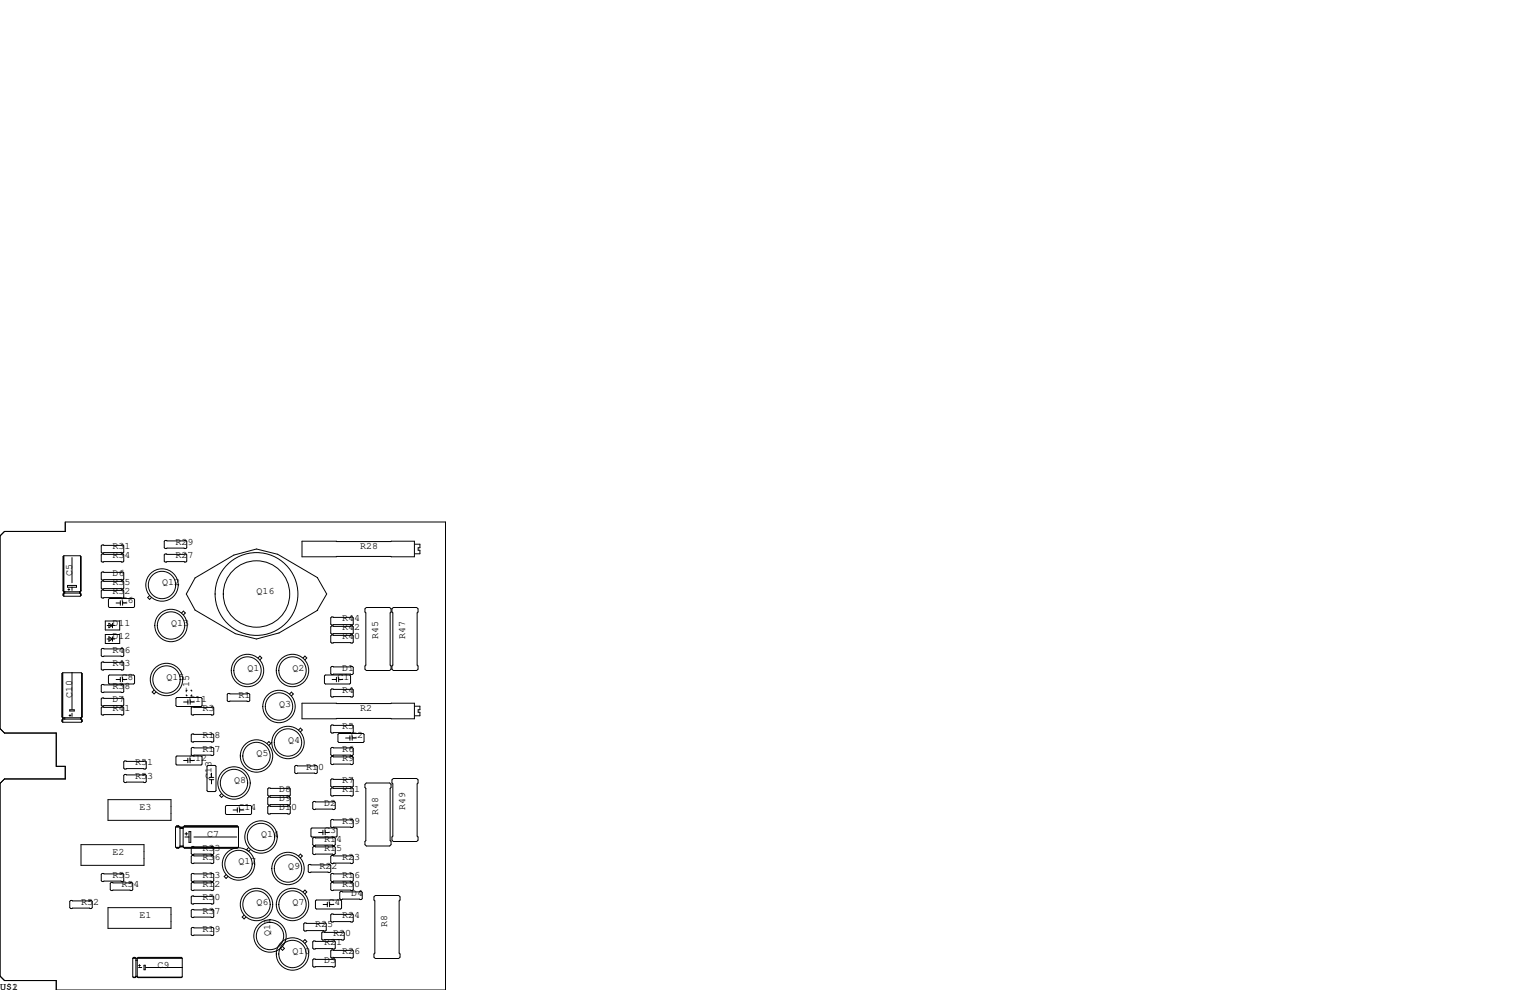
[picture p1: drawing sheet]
<svg xmlns="http://www.w3.org/2000/svg" width="432mm" height="279mm" viewBox="0 0 432 279" stroke-linecap="round" stroke-linejoin="round" font-family="sans-serif">
<g fill="none" stroke="#000" stroke-width=".28">
<path d="M0 151.3l1.3-1.3h17.1v-2.7h107.3v132.1h-109.8v-2.7h-14.6l-1.3-1.2v-54.4l1.3-1.3h17.1v-3.5h-2.5v-9.4h-14.6l-1.3-1.3zM17.9 157.1v9.7M18 156.8h4.6l.3 .3v9.7M18 156.8l-.2 .3v9.7l.2 .2h4.6M18 156.8v11.5M20.3 157.4v7.1M22.7 157v9.9M22.8 157.1l.1 9.7M28.8 156.3h5.9l.2 .3v1.8l-.2 .2h-5.9l-.2-.2v-1.8zM28.8 153.8h5.9l.2 .3v1.7l-.2 .3h-5.9l-.2-.3v-1.7zM46.4 156.6l.2-.3h5.9l.2 .3v1.8l-.2 .2h-5.9l-.2-.2zM46.6 152.5h5.9l.2 .3v1.8l-.2 .2h-5.9l-.2-.2v-1.8z"/>
<path d="M78.3 156.4l11.3 6.6M78.4 156.4l-6-1.5-6.4 1.7-11 6.5-2.4 4.5 2.5 4.6 11.3 6.6 6 1.5 6.4-1.7 10.9-6.4M85.2 152.7h31.8v4.4h-31.8zM117.1 153.6h1.4v1h-.5v.7h.5v1h-1.4M17.9 167.6v.4M18.2 167.1v.2M18.3 167v.4M19.1 165.2h2.5v.5h-2.5zM19.2 166.4h.5M19.4 166.1v.5M20.3 165.7v.9M22.5 167v.4"/>
<path d="M22.6 167v.4M22.6 167.4l.3 .2v.4M22.6 167.4h-4.6l-.2 .2v.4l.2 .3M22.7 167.5v.6M22.8 167.6l.1 .4M22.9 168l-.3 .3h-4.6M22.9 166.8l-.3 .2M28.8 164h5.9l.2 .2v1.8l-.2 .2h-5.9l-.2-.2v-1.8zM28.8 161.4h5.9l.2 .3v1.7l-.2 .3h-5.9l-.2-.3v-1.7zM28.8 166.5h5.9l.2 .3v1.7l-.2 .3h-5.9l-.2-.3v-1.7zM29.7 175.3h4.1v2.5h-4.1zM29.7 179.1h4.1v2.5h-4.1z"/>
<path d="M30.2 176.5h2.2M30.7 175.9l1.1 .6-1.1 .7zM30.7 179.7l1.1 .6-1.1 .7zM30.9 168.9h6.8l.3 .3v2l-.3 .2h-6.8l-.3-.2v-2zM31.8 175.9v1.3M31.8 179.7v1.3M32.8 170.2h1.2M34 169.5v1.3M34.6 169.5v1.3M34.6 170.2h1.2M42.2 168.1l-.5 .5 .5 .6 .5-.6M51.2 173l.6-.5 .5 .5-.5 .5"/>
<path d="M89.5 163l2.7 4.6-2.7 4.7M93.6 174.1h5.8l.3 .3v1.7l-.3 .3h-5.8l-.3-.3v-1.7zM93.6 176.7h5.8l.3 .2v1.8l-.3 .2h-5.8l-.3-.2v-1.8zM93.6 179.2h5.8l.3 .3v1.7l-.3 .3h-5.8l-.3-.3v-1.7zM103.4 171.4h6.6l.4 .4v.9l-.3 .3v14.7l.3 .3v.8l-.4 .4h-6.6l-.4-.4v-.8l.3-.3v-14.7l-.3-.3v-.9zM111 171.4h6.6l.4 .4v.9l-.3 .3v14.7l.3 .3v.8l-.4 .4h-6.6l-.4-.4v-.8l.3-.3v-14.7l-.3-.3v-.9zM17.6 190.1v12.2M17.7 189.9l-.2 .2v12.2l.2 .3h5.2M17.7 189.9v13.9M17.7 189.9h5.2l.3 .2v12.2M20.3 189.9v10.3M23.1 190v12.4"/>
<path d="M23.1 190.1l.1 12.2M28.8 186.8h5.9l.2 .3v1.7l-.2 .3h-5.9l-.2-.3v-1.7zM28.8 183h5.9l.2 .3v1.7l-.2 .3h-5.9l-.2-.3v-1.7zM28.8 199.5h5.9l.2 .3v1.7l-.2 .3h-5.9l-.2-.3v-1.7zM28.8 193.2h5.9l.2 .2v1.8l-.2 .3h-5.9l-.2-.3v-1.8zM28.8 197h5.9l.2 .2v1.8l-.2 .3h-5.9l-.2-.3v-1.8zM30.2 180.3h2.2M30.9 190.5h6.8l.3 .3v2l-.3 .2h-6.8l-.3-.2v-2zM32.8 191.8h1.2M34 191.1v1.3M34.6 191.8h1.2M34.6 191.1v1.3"/>
<path d="M43.5 194.8l-.5 .5 .5 .5 .5-.5M49.7 197.1l.2-.3h6.9l.2 .3v2l-.2 .3h-6.9l-.2-.3zM51.8 198.1h1.2M52.6 196.1v.2h.2M52.8 194.8h-.2v.3M53 197.5v1.3M53.7 198.1h1.2M53.7 197.5v1.3M53.8 194.8h.3v.3M54.1 196.1v.2h-.3M54.2 199.5h5.9l.2 .3v1.7l-.2 .3h-5.9l-.2-.3v-1.7zM64.1 196l.3-.3h5.8l.3 .3v1.7l-.3 .3h-5.8l-.3-.3z"/>
<path d="M72.8 185.7l.6-.5 .5 .5-.5 .5M81.7 195.9l.5-.6 .6 .6-.6 .5M85.2 198.5h31.8v4.4h-31.8zM85.5 185.7l.6-.5 .5 .5-.5 .5M91.8 190.5h6.9l.2 .3v2l-.2 .2h-6.9l-.2-.2v-2zM93.3 194.7l.3-.3h5.8l.3 .3v1.8l-.3 .2h-5.8l-.3-.2zM93.6 188.1h5.8l.3 .2v1.8l-.3 .3h-5.8l-.3-.3v-1.8zM93.7 191.8h1.2M94.9 191.1v1.3M95.6 191.8h1.2M95.6 191.1v1.3M117.1 199.3h1.4v1h-.5v.7h.5v1h-1.4"/>
<path d="M17.6 203.2v.4M17.8 202.7v.1M18.3 202.6v.3M19.5 201.9h.5M19.7 200.3h1.3v.4h-1.3zM19.7 201.7v.5M20.3 201.3v.9M22.8 202.6v.3M22.9 202.6v.3M22.9 202.9h-5.2l-.2 .3v.4l.2 .2M22.9 202.9l.3 .3v.4M23.1 203.1v.6"/>
<path d="M23.1 203.2l.1 .4M23.2 203.6l-.3 .2h-5.2M23.2 202.3l-.3 .3M35.2 218.6h5.8l.3 .2v1.8l-.3 .3h-5.8l-.3-.3v-1.8zM35.2 214.8h5.8l.3 .2v1.8l-.3 .2h-5.8l-.3-.2v-1.8zM49.7 213.6l.2-.2h6.9l.2 .2v2l-.2 .3h-6.9l-.2-.3zM51.8 214.6h1.2M53 214v1.3M53.6 214v1.3M53.6 214.6h1.3M54 207.4l.2-.3h5.9l.2 .3v1.8l-.2 .2h-5.9l-.2-.2zM54.2 210.9h5.9l.2 .3v1.8l-.2 .2h-5.9l-.2-.2v-1.8z"/>
<path d="M58.7 216h2l.3 .3v6.8l-.3 .3h-2l-.3-.3v-6.8zM59.1 219.4h1.2M59.7 218.2v1.2M75.4 209.8l.5-.5 .5 .5-.5 .6M83.4 216h5.9l.2 .3v1.8l-.2 .2h-5.9l-.2-.2v-1.8zM84.3 206l.5-.5 .5 .5-.5 .6M93.6 204.6h5.8l.3 .3v1.7l-.3 .3h-5.8l-.3-.3v-1.7zM93.6 219.8h5.8l.3 .3v1.8l-.3 .2h-5.8l-.3-.2v-1.8zM93.6 210.9h5.8l.3 .3v1.8l-.3 .2h-5.8l-.3-.2v-1.8zM93.6 213.5h5.8l.3 .2v1.8l-.3 .3h-5.8l-.3-.3v-1.8zM95.6 207h6.9l.2 .3v2l-.2 .2h-6.9l-.2-.2v-2zM97.5 208.3h1.3"/>
<path d="M98.8 207.6v1.3M99.4 208.3h1.2M99.4 207.6v1.3M111 219.7h6.6l.4 .4v.9l-.3 .2v14.8l.3 .2v.9l-.4 .4h-6.6l-.4-.4v-.9l.3-.2v-14.8l-.3-.2v-.9zM22.9 238.4h17.7v5.8h-17.7zM30.5 225.7h17.8v5.8h-17.8zM49.5 233.4v5.6l.4 .4h.5l.4-.4M49.5 233.4h17.8M49.5 233.4l.4-.4h.5l.4 .4v5.6M49.7 239.1h1M49.8 233.3h.7M49.9 233.2h.5"/>
<path d="M49.9 239.3h.5M50.8 239h.9M50.8 233.8h.9M50.8 238.8h.9M50.9 238.9h.7M50.9 233.7h.7M50.9 233.6h.7M51.8 239.1h15.4M51.9 233.3h15.2M52.1 233.2h14.8M52.1 239.3h14.8M52.2 236.2h1.1"/>
<path d="M52.2 235.3h.8M52.6 234.9v.8M53.3 234.7h.5v3h-.5zM54.2 238.9h5.9l.2 .2v1.8l-.2 .3h-5.9l-.2-.3v-1.8zM54.7 236.2h12.1M59.1 220h1.2M59.7 220v1.2M62.5 224l-.5 .5 .5 .5 .6-.5M63.6 227.6l.3-.3h6.8l.3 .3v2l-.3 .3h-6.8l-.3-.3zM65.8 228.6h1.2M67 228v1.2M67.3 233.4v5.6l-.4 .4h-14.8l-.4-.4"/>
<path d="M67.3 233.4l-.4-.4h-14.8l-.4 .4v5.6M67.6 228v1.2M67.6 228.6h1.2M70.2 239.2l-.6 .6 .6 .5 .5-.5M75.8 224.9h5.9l.2 .3v1.7l-.2 .3h-5.9l-.2-.3v-1.7zM75.8 222.4h5.9l.2 .2v1.8l-.2 .3h-5.9l-.2-.3v-1.8zM75.8 227.5h5.9l.2 .2v1.8l-.2 .2h-5.9l-.2-.2v-1.8zM88 233.7h6.9l.2 .2v2.1l-.2 .2h-6.9l-.2-.2v-2.1zM88.5 236.3h5.9l.2 .3v1.8l-.2 .2h-5.9l-.2-.2v-1.8zM88.5 226.2h5.9l.2 .2v1.8l-.2 .3h-5.9l-.2-.3v-1.8zM88.5 238.9h5.9l.2 .2v1.8l-.2 .3h-5.9l-.2-.3v-1.8zM89.9 234.9h1.2"/>
<path d="M91.1 234.3v1.3M91.8 234.9h1.2M91.8 234.3v1.3M93.6 222.4h5.8l.3 .2v1.8l-.3 .3h-5.8l-.3-.3v-1.8zM93.6 231.3h5.8l.3 .2v1.8l-.3 .3h-5.8l-.3-.3v-1.8zM103.4 221h6.6l.4 .4v.8l-.3 .3v14.7l.3 .3v.9l-.4 .4h-6.6l-.4-.4v-.9l.3-.3v-14.7l-.3-.3v-.8zM19.9 254.1h5.9l.2 .3v1.8l-.2 .2h-5.9l-.2-.2v-1.8zM28.8 246.5h5.9l.2 .3v1.7l-.2 .3h-5.9l-.2-.3v-1.7zM30.5 256.2h17.8v5.8h-17.8zM31.4 249h5.8l.3 .3v1.8l-.3 .2h-5.8l-.3-.2v-1.8zM54 246.8l.2-.3h5.9l.2 .3v1.7l-.2 .3h-5.9l-.2-.3zM54 249.3l.2-.3h5.9l.2 .3v1.8l-.2 .2h-5.9l-.2-.2z"/>
<path d="M54 253.1l.2-.2h5.9l.2 .2v1.8l-.2 .2h-5.9l-.2-.2zM54 256.9l.2-.2h5.9l.2 .2v1.8l-.2 .3h-5.9l-.2-.3zM54.2 241.4h5.9l.2 .3v1.8l-.2 .2h-5.9l-.2-.2v-1.8zM63.8 246.8l-.5 .6 .5 .5 .5-.5M68.9 258.3l-.5 .5 .5 .5 .5-.5M84.3 241.6l.5-.6 .5 .6-.5 .5M85.5 251.7l.6-.5 .5 .5-.5 .6M87.2 244h5.9l.2 .2v1.8l-.2 .3h-5.9l-.2-.3v-1.8zM89 254.3l.3-.3h6.8l.3 .3v2l-.3 .2h-6.8l-.3-.2zM91.2 255.3h1.2M92.4 254.6v1.3M93 254.6v1.3"/>
<path d="M93 255.3h1.2M93.3 246.8l.3-.3h5.8l.3 .3v1.7l-.3 .3h-5.8l-.3-.3zM93.3 249.3l.3-.3h5.8l.3 .3v1.8l-.3 .2h-5.8l-.3-.2zM93.3 258.2l.3-.3h5.8l.3 .3v1.8l-.3 .2h-5.8l-.3-.2zM93.6 241.4h5.8l.3 .3v1.8l-.3 .2h-5.8l-.3-.2v-1.8zM95.9 251.8l.2-.2h5.9l.2 .2v1.8l-.2 .3h-5.9l-.2-.3zM105.9 252.7h6.6l.4 .4v.9l-.3 .3v14.7l.3 .2v.9l-.4 .4h-6.6l-.4-.4v-.9l.3-.2v-14.7l-.3-.3v-.9zM37.5 270.4v5.3l.2 .2M37.5 270.4l.2-.2h.4l.3 .2v5.3M37.5 270.4h13.9M37.6 275.8h.6M37.7 270.3h.4"/>
<path d="M37.7 275.9h.1M38.4 271h.3M38.4 275.7l-.7 .2M38.4 275.7h.3M38.4 275.5h.3M38.4 275.6h.3M38.5 270.6h.1M38.7 275.7l.3 .2M38.9 275.8h12.4M39 270.3h12.2M39 275.9h.1M39.1 272.5h.5"/>
<path d="M39.1 273h.9M39.4 272.2v.5M40.6 272.4h.4v1.3h-.4zM41.1 273h10.3M51.4 270.4v5.3l-.2 .2h-12.2M51.4 270.4l-.2-.2h-12.2l-.3 .2v5.3M54 262l.2-.3h5.9l.2 .3v1.8l-.2 .2h-5.9l-.2-.2zM79.7 267.1l.6 .6-.6 .5-.5-.5M85.5 265.7l.6-.5 .5 .5-.5 .5M85.7 260.7l.3-.2h5.8l.3 .2v1.8l-.3 .3h-5.8l-.3-.3zM88.3 265.8l.2-.2h5.9l.2 .2v1.8l-.2 .2h-5.9l-.2-.2zM88.3 270.9l.2-.3h5.9l.2 .3v1.8l-.2 .2h-5.9l-.2-.2z"/>
<path d="M90.8 263.3l.3-.3h5.8l.3 .3v1.7l-.3 .3h-5.8l-.3-.3zM93.3 268.4l.3-.3h5.8l.3 .3v1.7l-.3 .3h-5.8l-.3-.3z"/>
<circle cx="45.7" cy="165.1" r="3.9"/>
<circle cx="45.7" cy="165.1" r="4.6"/>
<circle cx="48.3" cy="176.5" r="4.6"/>
<circle cx="48.3" cy="176.5" r="3.9"/>
<circle cx="72.4" cy="167.6" r="9.4"/>
<circle cx="72.4" cy="167.6" r="11.7"/>
<circle cx="47" cy="191.8" r="3.9"/>
<circle cx="47" cy="191.8" r="4.6"/>
<circle cx="69.9" cy="189.2" r="4.6"/>
<circle cx="69.9" cy="189.2" r="3.9"/>
<circle cx="78.7" cy="199.4" r="4.6"/>
<circle cx="78.7" cy="199.4" r="3.9"/>
<circle cx="82.6" cy="189.2" r="4.6"/>
<circle cx="82.6" cy="189.2" r="3.9"/>
<circle cx="72.4" cy="213.4" r="4.6"/>
<circle cx="72.4" cy="213.4" r="3.9"/>
<circle cx="81.3" cy="209.5" r="4.6"/>
<circle cx="81.3" cy="209.6" r="3.9"/>
<circle cx="66" cy="221" r="3.9"/>
<circle cx="66" cy="221" r="4.6"/>
<circle cx="73.7" cy="236.2" r="3.9"/>
<circle cx="73.7" cy="236.2" r="4.6"/>
<circle cx="67.3" cy="243.8" r="4.6"/>
<circle cx="67.3" cy="243.8" r="3.9"/>
<circle cx="72.4" cy="255.3" r="4.6"/>
<circle cx="72.4" cy="255.3" r="3.9"/>
<circle cx="81.3" cy="245.1" r="3.9"/>
<circle cx="81.3" cy="245.1" r="4.6"/>
<circle cx="82.6" cy="255.3" r="3.9"/>
<circle cx="82.6" cy="255.3" r="4.6"/>
<circle cx="76.2" cy="264.2" r="3.9"/>
<circle cx="76.2" cy="264.2" r="4.6"/>
<circle cx="82.6" cy="269.2" r="3.9"/>
<circle cx="82.6" cy="269.2" r="4.6"/>
</g>
<g font-size="2.8">
<text x="31.7" y="154.9">R31</text>
<text x="49.5" y="153.7">R29</text>
<text x="101.6" y="154.9">R28</text>
<text x="31.7" y="157.5">R34</text>
<text x="49.5" y="157.5">R27</text>
<text x="20.3" y="162.6" transform="rotate(-90 20.3 162.6)">C5</text>
<text x="31.7" y="167.6">R32</text>
<text x="31.7" y="165.1">R35</text>
<text x="31.7" y="162.6">D6</text>
<text x="45.7" y="165.1">Q12</text>
<text x="72.4" y="167.6">Q16</text>
<text x="34.3" y="170.2">C6</text>
<text x="31.7" y="176.5">D11</text>
<text x="48.3" y="176.5">Q13</text>
<text x="96.5" y="177.8">R42</text>
<text x="96.5" y="175.3">R44</text>
<text x="31.7" y="184.1">R46</text>
<text x="31.7" y="180.3">D12</text>
<text x="96.5" y="180.3">R40</text>
<text x="106.7" y="180.3" transform="rotate(-90 106.7 180.3)">R45</text>
<text x="114.3" y="180.3" transform="rotate(-90 114.3 180.3)">R47</text>
<text x="31.7" y="188">R43</text>
<text x="34.3" y="191.8">C8</text>
<text x="47" y="191.8">Q15</text>
<text x="69.8" y="189.2">Q1</text>
<text x="82.5" y="189.2">Q2</text>
<text x="95.2" y="191.8">C1</text>
<text x="96.5" y="189.2">D1</text>
<text x="20.3" y="196.8" transform="rotate(-90 20.3 196.8)">C10</text>
<text x="31.7" y="194.3">R38</text>
<text x="53.3" y="195.6" transform="rotate(-90 53.3 195.6)">-15</text>
<text x="67.3" y="196.8">R1</text>
<text x="96.5" y="195.6">R4</text>
<text x="31.7" y="200.7">R41</text>
<text x="31.7" y="198.1">D7</text>
<text x="53.3" y="198.1">C11</text>
<text x="57.1" y="200.7">R3</text>
<text x="78.7" y="199.4">Q3</text>
<text x="101.6" y="200.7">R2</text>
<text x="57.1" y="208.3">R18</text>
<text x="81.3" y="209.5">Q4</text>
<text x="96.5" y="205.7">R5</text>
<text x="99.1" y="208.3">C2</text>
<text x="38.1" y="215.9">R51</text>
<text x="53.3" y="214.6">C12</text>
<text x="57.1" y="212.1">R17</text>
<text x="72.4" y="213.4">Q5</text>
<text x="96.5" y="212.1">R6</text>
<text x="96.5" y="214.6">R9</text>
<text x="38.1" y="219.7">R53</text>
<text x="59.7" y="219.7" transform="rotate(-90 59.7 219.7)">C13</text>
<text x="66" y="221">Q8</text>
<text x="86.4" y="217.2">R10</text>
<text x="96.5" y="221">R7</text>
<text x="78.7" y="226.1">D9</text>
<text x="78.7" y="223.5">D8</text>
<text x="91.4" y="227.3">D2</text>
<text x="96.5" y="223.5">R11</text>
<text x="39.4" y="228.6">E3</text>
<text x="67.3" y="228.6">C14</text>
<text x="78.7" y="228.6">D10</text>
<text x="96.5" y="232.4">R39</text>
<text x="106.7" y="229.9" transform="rotate(-90 106.7 229.9)">R48</text>
<text x="114.3" y="228.6" transform="rotate(-90 114.3 228.6)">R49</text>
<text x="58.4" y="236.2">C7</text>
<text x="73.7" y="236.2">Q14</text>
<text x="91.4" y="237.5">R14</text>
<text x="91.4" y="234.9">C3</text>
<text x="31.7" y="241.3">E2</text>
<text x="57.1" y="240">R33</text>
<text x="57.1" y="242.6">R36</text>
<text x="67.3" y="243.8">Q17</text>
<text x="81.3" y="245.1">Q9</text>
<text x="90.2" y="245.1">R22</text>
<text x="91.4" y="240">R15</text>
<text x="96.5" y="242.6">R23</text>
<text x="31.7" y="247.6">R55</text>
<text x="34.3" y="250.2">R54</text>
<text x="57.1" y="250.2">R12</text>
<text x="57.1" y="247.6">R13</text>
<text x="96.5" y="247.6">R16</text>
<text x="96.5" y="250.2">R30</text>
<text x="22.9" y="255.3">R52</text>
<text x="57.1" y="257.8">R37</text>
<text x="57.1" y="254">R50</text>
<text x="72.4" y="255.3">Q6</text>
<text x="82.5" y="255.3">Q7</text>
<text x="92.7" y="255.3">C4</text>
<text x="99.1" y="252.7">D4</text>
<text x="39.4" y="259.1">E1</text>
<text x="57.1" y="262.9">R19</text>
<text x="88.9" y="261.6">R25</text>
<text x="96.5" y="259.1">R24</text>
<text x="109.2" y="261.6" transform="rotate(-90 109.2 261.6)">R8</text>
<text x="76.2" y="264.2" transform="rotate(-90 76.2 264.2)">Q11</text>
<text x="82.5" y="269.2">Q10</text>
<text x="91.4" y="266.7">R21</text>
<text x="94" y="264.2">R20</text>
<text x="96.5" y="269.2">R26</text>
<text x="44.4" y="273">C9</text>
<text x="91.4" y="271.8">D3</text>
<text x="0" y="279.4">U$1</text>
<text x="3.4" y="279.4">2</text>
</g>
</svg>
